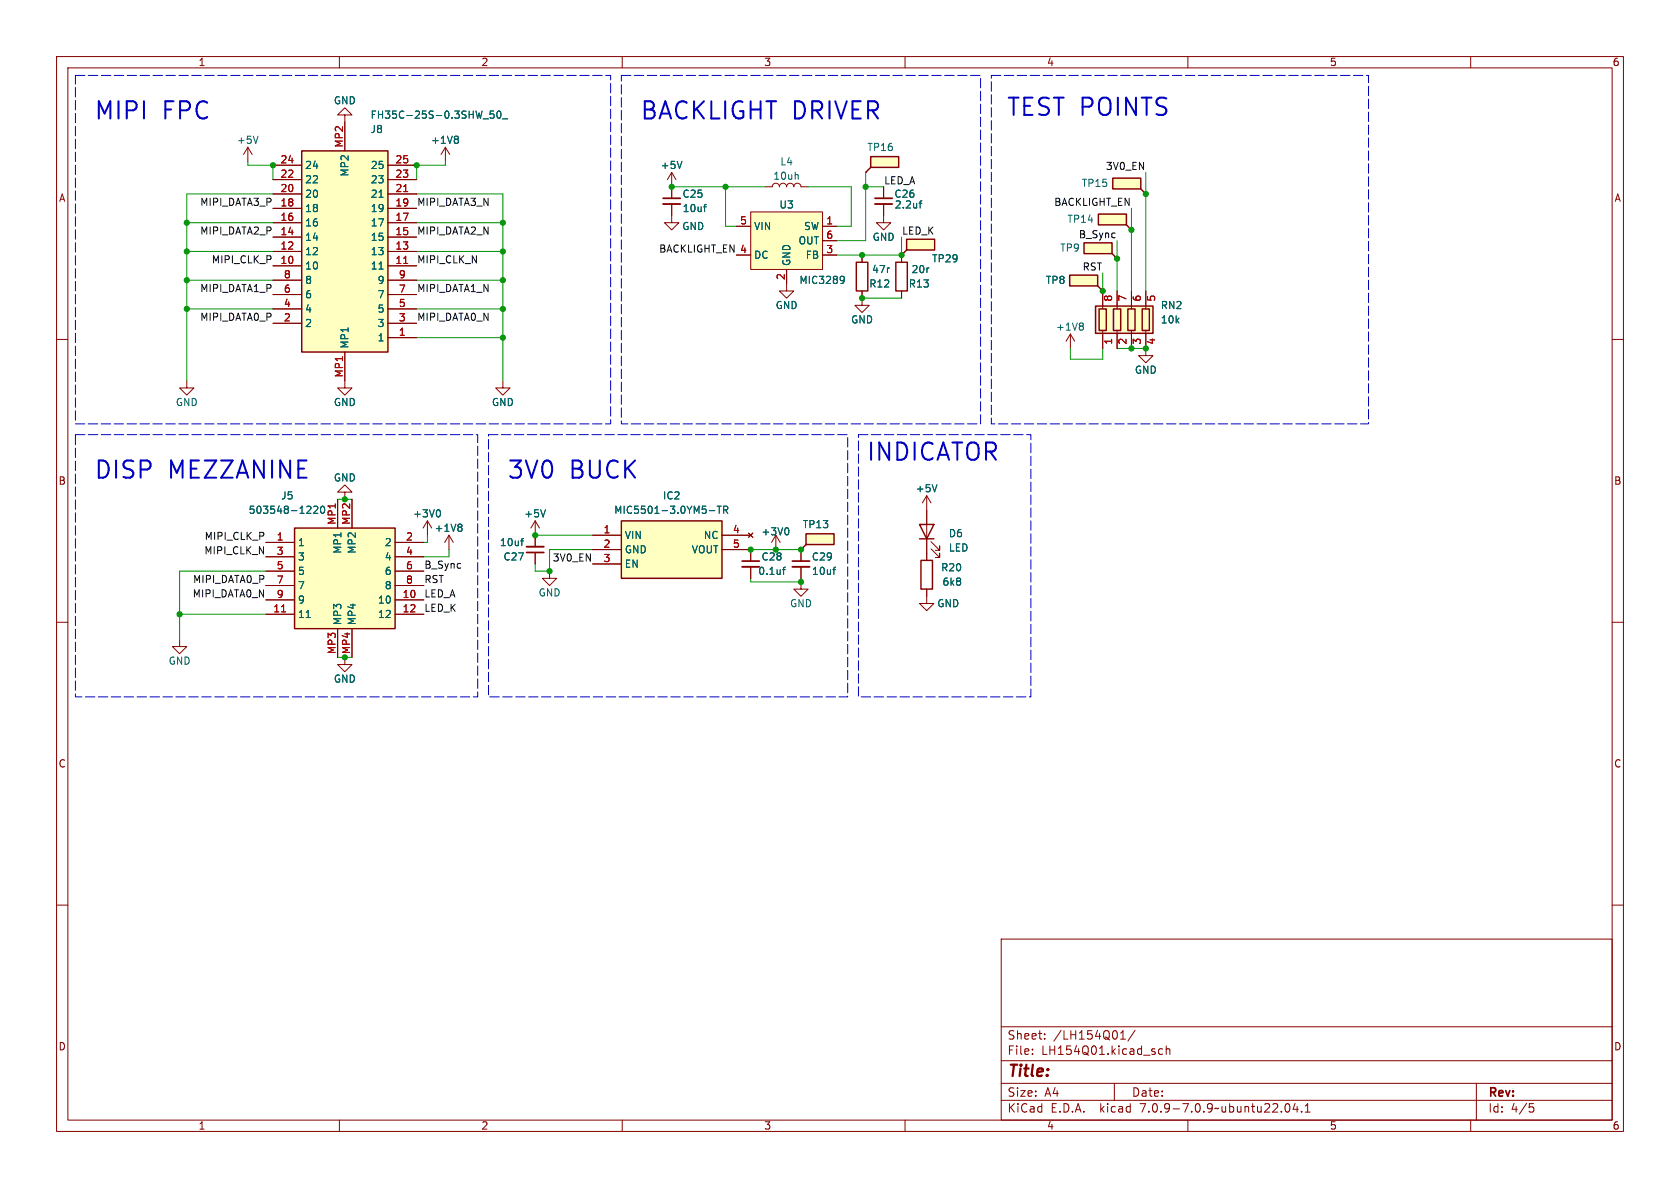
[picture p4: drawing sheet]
<svg xmlns="http://www.w3.org/2000/svg" width="297mm" height="210mm" viewBox="0 0 297 210" stroke-linecap="round" stroke-linejoin="round" font-family="sans-serif">
<g fill="none" stroke="#840000" stroke-width=".18">
<path d="M10 10h277v190h-277zM12 12h273v186h-273zM60 10v2M110 10v2M160 10v2M210 10v2M260 10v2M43.8 26l.8 1.3M43.8 26v2.6M43.8 26l-.7 1.3M48.3 39.4h5M48.3 36.8h5"/>
<path d="M48.3 34.3h5M48.3 31.8h5M48.3 29.2h5M61 20.3h1.2l-1.2-1.2-1.3 1.2h1.3v6.4M68.6 39.4h5.1M68.6 36.8h5.1M68.6 34.3h5.1M68.6 31.8h5.1M68.6 29.2h5.1M78.7 26l-.7 1.3M78.7 26v2.6M78.7 26l.8 1.3"/>
<path d="M118.7 36.1v3.3h1.3l-1.3 1.2-1.2-1.2h1.2M118.7 30.5v4.6M118.7 30.5l.8 1.3M118.7 30.5l-.7 1.3M132.7 37.5h12.7v10.1h-12.7zM135.3 33h1.2a.64 .64 0 0 1 .7-.6 .64 .64 0 0 1 .6 .6 .64 .64 0 0 1 .6-.6 .64 .64 0 0 1 .7 .6 .64 .64 0 0 1 .6-.6 .64 .64 0 0 1 .6 .6 .64 .64 0 0 1 .7-.6 .64 .64 0 0 1 .6 .6h1.3M153 30.5h.1M156.2 36.1v3.3h1.3l-1.3 1.2-1.3-1.2h1.3M156.2 33v2.1M202.6 34.3h.1M10 60h2M48.3 47h5"/>
<path d="M48.3 44.5h5M48.3 41.9h5M48.3 57.2h5M48.3 54.6h5M48.3 52.1h5M48.3 49.5h5M68.6 59.7h5.1M68.6 47h5.1M68.6 44.5h5.1M68.6 41.9h5.1M68.6 57.2h5.1M68.6 54.6h5.1"/>
<path d="M68.6 52.1h5.1M68.6 49.5h5.1M130.2 40h2.5M130.2 45.1h2.5M139.1 47.6v3.8h1.2l-1.2 1.3-1.3-1.3h1.3M145.4 40h2.6M145.4 45.1h2.6M145.4 42.5h2.6M152.4 51.4v2.6h1.3l-1.3 1.2-1.3-1.2h1.3M152.4 45.1v1.3M159.4 45.1h.1M159.4 45.1v1.3"/>
<path d="M159.4 51.4v1.3M189.2 59.1l-.7 1.2M189.2 59.1v2.5M189.2 59.1l.8 1.2M194.9 51.4h.1M194.9 51.4v3.2M194.9 58.4v3.2M197.5 45.7h.1M197.5 51.4v3.2M197.5 58.4v3.2M200 40.6h.1M200 51.4v3.2"/>
<path d="M200 58.4v3.2M202.6 58.4v4.5h1.2l-1.2 1.2-1.3-1.2h1.3M202.6 51.4v3.2M285 60h2M33 67.3v1.3h1.3l-1.3 1.3-1.3-1.3h1.3M61 62.2v6.4h1.2l-1.2 1.3-1.3-1.3h1.3M88.9 67.3v1.3h1.3l-1.3 1.3-1.3-1.3h1.3M47 95.9h5.1M47 98.4h5.1M59.7 88.3v5M61 87h1.2l-1.2-1.3-1.3 1.3h1.3v1.3M62.2 88.3v5"/>
<path d="M69.8 95.9h5.1M69.8 98.4h5.1M75.6 92.1l-.8 1.2M75.6 92.1v2.5M75.6 92.1l.7 1.2M79.4 94.6l-.8 1.3M79.4 94.6v2.6M79.4 94.6l.7 1.3M94.6 92.1v4.5M94.6 97.7v2M94.6 92.1l.8 1.2M94.6 92.1l-.7 1.2"/>
<path d="M104.8 94.6h5.1M104.8 97.2h5.1M104.8 99.7h5.1M127.6 97.2h5.1v2M127.6 94.6h5.1M132.3 94.2l.8 .8M133.1 94.2l-.8 .8M137.2 94.6l-.8 1.3M137.2 94.6v2.6M137.2 94.6l.7 1.3M141.6 97.2h.1M141.6 97.2v2"/>
<path d="M163.8 87.6v11.5M163.8 87.6l-.7 1.3M163.8 87.6l.8 1.3M164.6 97l1.5 1.6v-.8v.8h-.7M164.6 95.8l1.5 1.5v-.8v.8h-.7M10 110h2M31.7 113v1.3h1.3l-1.3 1.3-1.2-1.3h1.2M47 106h5.1M47 108.6h5.1M47 101h5.1M47 103.5h5.1M59.7 111.1v5.1"/>
<path d="M61 116.2v1.3h1.2l-1.2 1.2-1.3-1.2h1.3M62.2 111.1v5.1M69.8 106h5.1M69.8 108.6h5.1M69.8 101h5.1M69.8 103.5h5.1M97.2 101v1.2h1.2l-1.2 1.3-1.3-1.3h1.3M132.7 100.2v2M141.6 102.9v1.2h1.3l-1.3 1.3-1.3-1.3h1.3M141.6 100.2v2M163.8 104.1v2.6h1.3l-1.3 1.3-1.2-1.3h1.2M285 110h2"/>
<path d="M10 160h2M285 160h2M177 166h108v32h-108zM60 198v2M110 198v2M160 198v2M177 194.5h108M177 191.5h108M177 187.5h108M177 181.5h108M182.5 186.3v.1M182.5 185.5v.1"/>
<path d="M184.7 183.6v.1M184.7 182.8v.1M197 191.5v3M198.1 183.7h.9M198.2 182.6l.3-.4v1.5M200.7 182.1l-1.3 2M205.5 185.5l-.4-.1-.3 .3v.4l.2 .2h.5M206.2 185.5l.2-.1 .3 .1 .1 .9M206.2 184.9v1.5M210 198v2M227.3 195.2l.2-.1a.81 .81 0 0 1 .6 .6 .81 .81 0 0 1-.3 .8l-.1 .1a.81 .81 0 0 1-.4-1.4zM229 195l-.4 1.1h.9"/>
<path d="M229.3 195.6v1M230.1 196.5v.1M230.7 196.6h.9M230.7 195.5l.5-.4v1.5M260 198v2M261 191.5v6.5M270.4 195.1h.7M270.5 195.7h.4l.3 .3-.2 .5-.5 .1"/>
</g>
<g fill="none" stroke="#006464" stroke-width=".18">
<path d="M87.3 19.6h-.6l-.1 .6 .2-.1 .4 .1 .1 .2v.4l-.2 .1-.5-.1M88 19.8l.1-.2a.68 .68 0 0 1 .5 .7 .68 .68 0 0 1-.5 .6l-.1-.1-.2-.4zM45.6 24.1l-.4 1.2M67 34.9h.7M80.8 24.1l.2 .2-.2 .3 .2 .3v.2l-.2 .2M88.8 21h1M120.6 28.5l-.5 1.3M124.4 36.6h.5M124.9 36.1l-.3 .1M140.9 30.8l.2 .2v.7M162.5 35.9h.5M163 35.5l-.3 .2v1.1"/>
<path d="M67 47.6h.7M148.8 48.8l.4 .2a.84 .84 0 0 1-.3 1.1M149.3 49.4l-.2 .2h-.3M157.1 47.4h.1M164.1 47.4h.1M191.3 57.1l.2 .2-.2 .3 .2 .3v.2l-.2 .3M54.7 89.5l.3 .2-.1 .3-.7 .7h.8M55.5 89.6l.4-.1 .3 .3-.8 .9h.8M56.8 89.6l.2-.1a.68 .68 0 0 1 .4 .6 .68 .68 0 0 1-.4 .6l-.2-.1-.1-.3zM77.6 90.1a.79 .79 0 0 1 0 1.3M81.4 92.7l.3 .2-.3 .3 .3 .2v.3l-.3 .2M92.1 95.6h.4"/>
<path d="M92.5 95.2l-.2 .1M96.4 90.1l-.4 1.3M125.4 90.3h1M126.8 89.5h.7M127.2 89.5v1.2M127.9 90.1h.6l.2-.2-.1-.3-.7-.1v1.2M128.2 90.1l.5 .6M139.2 93.3a.79 .79 0 0 1 0 1.3M165.6 85.7l-.4 1.2M54.1 109.2h.8M138.3 100.7h.5M138.8 100.3l-.3 .2v1"/>
<path d="M147.2 100.7h.5M147.7 100.3h-.2"/>
</g>
<path d="M117.2 36.1h3.1M154.7 36.1h3M93.1 96.6h3M131.2 100.2h3M140.1 100.2h3" fill="none" stroke="#840000" stroke-width=".33"/>
<path d="M117.2 35.1h3.1M154.7 35.1h3M93.1 97.7h3M131.2 99.2h3M140.1 99.2h3" fill="none" stroke="#840000" stroke-width=".3"/>
<g fill="#ffffc2" stroke="#ffffc2" stroke-width=".18">
<path d="M189.1 48.6h5v1.9h-5z"/>
<path d="M194.2 37.8h4.9v2h-4.9z"/>
<path d="M193.7 54.1h10.1v4.8h-10.1z"/>
<path d="M196.7 31.5h5v1.9h-5z"/>
<path d="M191.6 42.9h5v1.9h-5z"/>
<path d="M53.3 26.7h15.3v35.5h-15.3z"/>
<path d="M160.3 42.3h4.9v1.9h-4.9z"/>
<path d="M153.9 27.7h5v1.9h-5z"/>
<path d="M52.1 93.3h17.7v17.8h-17.7z"/>
<path d="M132.7 37.5h12.7v10.1h-12.7z"/>
<path d="M142.5 94.4h4.9v1.9h-4.9z"/>
<path d="M109.9 92.1h17.7v10.1h-17.7z"/>
</g>
<g fill="none" stroke="#840000" stroke-width=".25">
<path d="M53.3 26.7h15.3v35.5h-15.3zM153.9 27.7h5v1.9h-5zM153.9 29.6l-.9 .9M194.2 37.8h4.9v2h-4.9zM196.7 31.5h5v1.9h-5zM199.1 39.8l.9 .8M201.7 33.4l.9 .9M151.4 46.4h2v5h-2zM158.4 46.4h2v5h-2zM160.3 42.3h4.9v1.9h-4.9zM160.3 44.2l-.9 .9M189.1 48.6h5v1.9h-5z"/>
<path d="M191.6 42.9h5v1.9h-5zM193.7 54.1h10.1v4.8h-10.1zM194.1 50.5l.8 .9M194.3 54.6h1.3v3.8h-1.3zM196.6 44.8l.9 .9M196.8 54.6h1.3v3.8h-1.3zM199.4 54.6h1.3v3.8h-1.3zM201.9 54.6h1.3v3.8h-1.3zM52.1 93.3h17.7v17.8h-17.7zM109.9 92.1h17.7v10.1h-17.7zM142.5 94.4h4.9v1.9h-4.9zM142.5 96.3l-.9 .9"/>
<path d="M162.6 92.7h2.5l-1.3 2.6zM162.6 95.3h2.5M162.8 99.1h2v5h-2z"/>
</g>
<path d="M71.4 33.9h.7M71.4 46.6h.7M49.8 108.2h.7" fill="none" stroke="#a90000" stroke-width=".18"/>
<path d="M13.3 13.3h94.6v61.6h-94.6v-61.6M109.9 13.3h63.5v61.6h-63.5v-61.6M175.3 13.3h66.6v61.6h-66.6v-61.6M13.3 76.8h71.2v46.4h-71.2v-46.4M86.4 76.8h63.5v46.4h-63.5v-46.4M151.8 76.8h30.4v46.4h-30.4v-46.4" fill="none" stroke="#0000c2" stroke-width=".18" stroke-dasharray="1.7 .6"/>
<g fill="none" stroke="#009600" stroke-width=".18">
<path d="M33 39.4h15.3M43.8 28.6v.6h4.5v2.6M48.3 34.3h-15.3v33M73.7 34.3h15.2v33M73.7 39.4h15.2M78.7 28.6v.6h-5v2.6M118.7 33h16.6M128.3 33v7h1.9M142.9 33h7.6v7h-2.5M153 33h3.2M153 30.5v12h-5M200 36.8v14.6"/>
<path d="M202.6 30.5v20.9M33 44.5h15.3M33 49.5h15.3M33 54.6h15.3M73.7 44.5h15.2M73.7 49.5h15.2M73.7 54.6h15.2M73.7 59.7h15.2M152.4 52.7h7M159.4 41.9v3.2h-11.4M194.9 48.3v3.1M197.5 42.5v8.9"/>
<path d="M189.2 61.6v1.9h5.7v-1.9M197.5 61.6h5.1M59.7 88.3h2.5M75.6 94.6v1.3h-.7M79.4 97.2v1.2h-4.5M94.6 94.6h10.2M104.8 97.2h-7.6v3.8h-2.6v-1.3M132.7 97.2h8.9M31.7 108.6h15.3M47 101h-15.3v12M59.7 116.2h1.3M132.7 102.2v.7h8.9v-.7"/>
</g>
<g fill="#009600" stroke="#009600" stroke-width=".18">
<circle cx="141.6" cy="102.9" r=".46"/>
<circle cx="141.6" cy="97.2" r=".46"/>
<circle cx="137.2" cy="97.2" r=".46"/>
<circle cx="132.7" cy="97.2" r=".46"/>
<circle cx="48.3" cy="29.2" r=".46"/>
<circle cx="33" cy="39.4" r=".46"/>
<circle cx="88.9" cy="49.5" r=".46"/>
<circle cx="88.9" cy="44.5" r=".46"/>
<circle cx="88.9" cy="39.4" r=".46"/>
<circle cx="73.7" cy="29.2" r=".46"/>
<circle cx="88.9" cy="54.6" r=".46"/>
<circle cx="88.9" cy="59.7" r=".46"/>
<circle cx="33" cy="44.5" r=".46"/>
<circle cx="33" cy="49.5" r=".46"/>
<circle cx="33" cy="54.6" r=".46"/>
<circle cx="31.7" cy="108.6" r=".46"/>
<circle cx="61" cy="116.2" r=".46"/>
<circle cx="202.6" cy="34.3" r=".46"/>
<circle cx="200" cy="40.6" r=".46"/>
<circle cx="194.9" cy="51.4" r=".46"/>
<circle cx="202.6" cy="61.6" r=".46"/>
<circle cx="200" cy="61.6" r=".46"/>
<circle cx="197.5" cy="45.7" r=".46"/>
<circle cx="153" cy="33" r=".46"/>
<circle cx="97.2" cy="101" r=".46"/>
<circle cx="94.6" cy="94.6" r=".46"/>
<circle cx="61" cy="88.3" r=".46"/>
<circle cx="152.4" cy="52.7" r=".46"/>
<circle cx="152.4" cy="45.1" r=".46"/>
<circle cx="118.7" cy="33" r=".46"/>
<circle cx="128.3" cy="33" r=".46"/>
<circle cx="159.4" cy="45.1" r=".46"/>
</g>
<g font-size="4.2" fill="#0000c2">
<text x="16.5" y="21.3">MIPI</text>
<text x="28.7" y="21.3">FPC</text>
<text x="113" y="21.3">BACKLIGHT DRIVER</text>
<text x="177.8" y="20.7">TEST POINTS</text>
<text x="153" y="81.7">INDICATOR</text>
<text x="16.5" y="84.8">DISP</text>
<text x="29.7" y="84.8">MEZZANINE</text>
<text x="89.5" y="84.8">3V0</text>
<text x="100.7" y="84.8">BUCK</text>
</g>
<text font-size="2.8" fill="#840000" x="178" y="190.9">Title:</text>
<g font-size="2.1" fill="#840000">
<text x="178" y="184">Sheet:</text>
<text x="186.2" y="184">/LH154Q01/</text>
<text x="178" y="186.7">File:</text>
<text x="184.1" y="186.7">LH154Q01.kicad_sch</text>
<text x="178" y="196.9">KiCad</text>
<text x="178" y="194.1">Size:</text>
<text x="184.7" y="194.1">A4</text>
<text x="185.7" y="196.9">E.D.A.</text>
<text x="194.6" y="196.9">kicad</text>
<text x="200" y="194.1">Date:</text>
<text x="201.8" y="196.9">7.0.9-7.0.9~ubuntu22.04.1</text>
<text x="263" y="194.3">Rev:</text>
<text x="263" y="196.9">Id:</text>
<text x="267.1" y="196.9">4/5</text>
</g>
<g font-size="1.8" fill="#840000">
<text x="35" y="11.9">1</text>
<text x="85" y="11.9">2</text>
<text x="135" y="11.9">3</text>
<text x="185" y="11.9">4</text>
<text x="235" y="11.9">5</text>
<text x="285" y="11.9">6</text>
<text x="10.3" y="35.9">A</text>
<text x="285.3" y="35.9">A</text>
<text x="10.3" y="85.9">B</text>
<text x="285.3" y="85.9">B</text>
<text x="10.3" y="135.9">C</text>
<text x="285.3" y="135.9">C</text>
<text x="10.3" y="185.9">D</text>
<text x="285.3" y="185.9">D</text>
<text x="35" y="199.9">1</text>
<text x="85" y="199.9">2</text>
<text x="135" y="199.9">3</text>
<text x="185" y="199.9">4</text>
<text x="235" y="199.9">5</text>
<text x="285" y="199.9">6</text>
</g>
<g font-size="1.8" fill="#006464">
<text x="58.9" y="18.6">GND</text>
<text x="65.4" y="23.7">J8</text>
<text x="65.4" y="21.2">FH35C-25S-0.3SHW_50_</text>
<text x="41.8" y="25.6">+5V</text>
<text x="76.1" y="25.6">+1V8</text>
<text x="137.8" y="29.4">L4</text>
<text x="153.2" y="26.9">TP16</text>
<text x="53.8" y="35.2">20</text>
<text x="53.8" y="32.6">22</text>
<text x="53.8" y="30.1">24</text>
<text x="61.8" y="31.3" transform="rotate(-90 61.8 31.3)">MP2</text>
<text x="65.4" y="35.2">21</text>
<text x="65.4" y="32.6">23</text>
<text x="65.4" y="30.1">25</text>
<text x="116.7" y="30.1">+5V</text>
<text x="120.6" y="35.2">C25</text>
<text x="136.6" y="32">10uh</text>
<text x="158" y="35.2">C26</text>
<text x="191.1" y="33.2">TP15</text>
<text x="53.8" y="40.2">16</text>
<text x="53.8" y="37.7">18</text>
<text x="65.4" y="40.2">17</text>
<text x="65.4" y="37.7">19</text>
<text x="120.5" y="40.9">GND</text>
<text x="120.6" y="37.7">10uf</text>
<text x="133.2" y="40.9">VIN</text>
<text x="137.7" y="37.1">U3</text>
<text x="142" y="40.9">SW</text>
<text x="158.1" y="37.1">2.2uf</text>
<text x="188.6" y="39.6">TP14</text>
<text x="53.8" y="47.9">10</text>
<text x="53.8" y="45.3">12</text>
<text x="53.8" y="42.8">14</text>
<text x="65.4" y="47.9">11</text>
<text x="65.4" y="45.3">13</text>
<text x="65.4" y="42.8">15</text>
<text x="133.2" y="45.9">DC</text>
<text x="139.9" y="47.1" transform="rotate(-90 139.9 47.1)">GND</text>
<text x="141.1" y="43.4">OUT</text>
<text x="142.3" y="45.9">FB</text>
<text x="154.2" y="42.8">GND</text>
<text x="164.7" y="46.6">TP29</text>
<text x="187.3" y="44.7">TP9</text>
<text x="53.8" y="52.9">6</text>
<text x="53.8" y="50.4">8</text>
<text x="66.7" y="52.9">7</text>
<text x="66.7" y="50.4">9</text>
<text x="141.2" y="50.4">MIC3289</text>
<text x="153.6" y="51">R12</text>
<text x="154.1" y="48.5">47r</text>
<text x="160.6" y="51">R13</text>
<text x="161" y="48.5">20r</text>
<text x="184.8" y="50.4">TP8</text>
<text x="53.8" y="58">2</text>
<text x="53.8" y="55.5">4</text>
<text x="66.7" y="58">3</text>
<text x="66.7" y="55.5">5</text>
<text x="137" y="54.8">GND</text>
<text x="150.4" y="57.4">GND</text>
<text x="186.6" y="58.6">+1V8</text>
<text x="205.1" y="57.4">10k</text>
<text x="205.1" y="54.8">RN2</text>
<text x="61.8" y="61.7" transform="rotate(-90 61.8 61.7)">MP1</text>
<text x="66.7" y="60.6">1</text>
<text x="31" y="72">GND</text>
<text x="58.9" y="72">GND</text>
<text x="86.9" y="72">GND</text>
<text x="200.5" y="66.3">GND</text>
<text x="49.6" y="88.5">J5</text>
<text x="58.9" y="85.3">GND</text>
<text x="117.1" y="88.5">IC2</text>
<text x="161.8" y="87.2">+5V</text>
<text x="43.9" y="91">503548-1220</text>
<text x="72.9" y="91.7">+3V0</text>
<text x="76.7" y="94.2">+1V8</text>
<text x="92.6" y="91.7">+5V</text>
<text x="108.5" y="91">MIC5501-3.0YM5-TR</text>
<text x="110.4" y="95.5">VIN</text>
<text x="124.3" y="95.5">NC</text>
<text x="134.5" y="94.8">+3V0</text>
<text x="141.8" y="93.6">TP13</text>
<text x="167.6" y="95.2">D6</text>
<text x="52.6" y="96.7">1</text>
<text x="52.6" y="99.3">3</text>
<text x="52.6" y="101.8">5</text>
<text x="60.6" y="98" transform="rotate(-90 60.6 98)">MP1</text>
<text x="63.1" y="98" transform="rotate(-90 63.1 98)">MP2</text>
<text x="67.9" y="96.7">2</text>
<text x="67.9" y="99.3">4</text>
<text x="67.9" y="101.8">6</text>
<text x="88.3" y="96.7">10uf</text>
<text x="88.9" y="99.3">C27</text>
<text x="110.4" y="98">GND</text>
<text x="110.4" y="100.6">EN</text>
<text x="122.2" y="98">VOUT</text>
<text x="134" y="101.8">0.1uf</text>
<text x="134.5" y="99.3">C28</text>
<text x="143.4" y="99.3">C29</text>
<text x="143.4" y="101.8">10uf</text>
<text x="166.3" y="101.2">R20</text>
<text x="167.6" y="97.7">LED</text>
<text x="52.6" y="104.4">7</text>
<text x="52.6" y="106.9">9</text>
<text x="66.7" y="106.9">10</text>
<text x="67.9" y="104.4">8</text>
<text x="95.1" y="105.6">GND</text>
<text x="139.6" y="107.5">GND</text>
<text x="165.6" y="107.5">GND</text>
<text x="166.5" y="103.7">6k8</text>
<text x="52.6" y="109.4">11</text>
<text x="60.6" y="110.6" transform="rotate(-90 60.6 110.6)">MP3</text>
<text x="63.1" y="110.6" transform="rotate(-90 63.1 110.6)">MP4</text>
<text x="66.7" y="109.4">12</text>
<text x="29.7" y="117.7">GND</text>
<text x="58.9" y="120.9">GND</text>
</g>
<g font-size="1.8" fill="#a90000">
<text x="49.5" y="29">24</text>
<text x="60.7" y="26.2" transform="rotate(-90 60.7 26.2)">MP2</text>
<text x="69.8" y="29">25</text>
<text x="49.5" y="34">20</text>
<text x="49.5" y="31.5">22</text>
<text x="69.8" y="34">21</text>
<text x="69.8" y="31.5">23</text>
<text x="49.5" y="41.7">14</text>
<text x="49.5" y="39.1">16</text>
<text x="49.5" y="36.6">18</text>
<text x="69.8" y="41.7">15</text>
<text x="69.8" y="39.1">17</text>
<text x="69.8" y="36.6">19</text>
<text x="130.7" y="39.8">5</text>
<text x="146" y="39.8">1</text>
<text x="49.5" y="46.7">10</text>
<text x="49.5" y="44.2">12</text>
<text x="69.8" y="46.7">11</text>
<text x="69.8" y="44.2">13</text>
<text x="130.7" y="44.8">4</text>
<text x="146" y="44.8">3</text>
<text x="146" y="42.3">6</text>
<text x="50.1" y="51.8">6</text>
<text x="50.1" y="49.3">8</text>
<text x="70.4" y="51.8">7</text>
<text x="70.4" y="49.3">9</text>
<text x="138.8" y="49.6" transform="rotate(-90 138.8 49.6)">2</text>
<text x="196.9" y="53.4" transform="rotate(-90 196.9 53.4)">8</text>
<text x="199.5" y="53.4" transform="rotate(-90 199.5 53.4)">7</text>
<text x="202" y="53.4" transform="rotate(-90 202 53.4)">6</text>
<text x="204.5" y="53.4" transform="rotate(-90 204.5 53.4)">5</text>
<text x="50.1" y="56.9">2</text>
<text x="50.1" y="54.4">4</text>
<text x="70.4" y="59.4">1</text>
<text x="70.4" y="56.9">3</text>
<text x="70.4" y="54.4">5</text>
<text x="196.9" y="61" transform="rotate(-90 196.9 61)">1</text>
<text x="199.5" y="61" transform="rotate(-90 199.5 61)">2</text>
<text x="202" y="61" transform="rotate(-90 202 61)">3</text>
<text x="204.5" y="61" transform="rotate(-90 204.5 61)">4</text>
<text x="60.7" y="66.8" transform="rotate(-90 60.7 66.8)">MP1</text>
<text x="48.8" y="95.6">1</text>
<text x="59.4" y="92.9" transform="rotate(-90 59.4 92.9)">MP1</text>
<text x="62" y="92.9" transform="rotate(-90 62 92.9)">MP2</text>
<text x="71.7" y="95.6">2</text>
<text x="106.6" y="94.4">1</text>
<text x="129.5" y="94.4">4</text>
<text x="48.8" y="98.2">3</text>
<text x="48.8" y="100.7">5</text>
<text x="71.7" y="98.2">4</text>
<text x="71.7" y="100.7">6</text>
<text x="106.6" y="96.9">2</text>
<text x="106.6" y="99.4">3</text>
<text x="129.5" y="96.9">5</text>
<text x="48.8" y="103.3">7</text>
<text x="48.8" y="105.8">9</text>
<text x="71.1" y="105.8">10</text>
<text x="71.7" y="103.3">8</text>
<text x="48.2" y="108.3">11</text>
<text x="71.1" y="108.3">12</text>
<text x="59.4" y="115.7" transform="rotate(-90 59.4 115.7)">MP3</text>
<text x="62" y="115.7" transform="rotate(-90 62 115.7)">MP4</text>
</g>
<g font-size="1.8" fill="#0f0f0f">
<text x="156.2" y="32.7">LED_A</text>
<text x="195.4" y="30.1">3V0_EN</text>
<text x="35.3" y="36.5">MIPI_DATA3_P</text>
<text x="35.3" y="41.6">MIPI_DATA2_P</text>
<text x="73.7" y="41.6">MIPI_DATA2_N</text>
<text x="73.7" y="36.5">MIPI_DATA3_N</text>
<text x="159.4" y="41.6">LED_K</text>
<text x="186.3" y="36.5">BACKLIGHT_EN</text>
<text x="37.4" y="46.6">MIPI_CLK_P</text>
<text x="73.7" y="46.6">MIPI_CLK_N</text>
<text x="116.4" y="44.7">BACKLIGHT_EN 4</text>
<text x="190.6" y="42.2">B_Sync</text>
<text x="191.3" y="47.9">RST</text>
<text x="35.3" y="51.7">MIPI_DATA1_P</text>
<text x="73.7" y="51.7">MIPI_DATA1_N</text>
<text x="35.3" y="56.8">MIPI_DATA0_P</text>
<text x="73.7" y="56.8">MIPI_DATA0_N</text>
<text x="36.1" y="95.5">MIPI_CLK_P</text>
<text x="36" y="98.1">MIPI_CLK_N</text>
<text x="74.9" y="100.6">B_Sync</text>
<text x="97.6" y="99.3">3V0_EN</text>
<text x="34" y="105.7">MIPI_DATA0_N</text>
<text x="34" y="103.2">MIPI_DATA0_P</text>
<text x="74.9" y="103.2">RST</text>
<text x="74.9" y="105.7">LED_A</text>
<text x="74.9" y="108.2">LED_K</text>
</g>
</svg>
